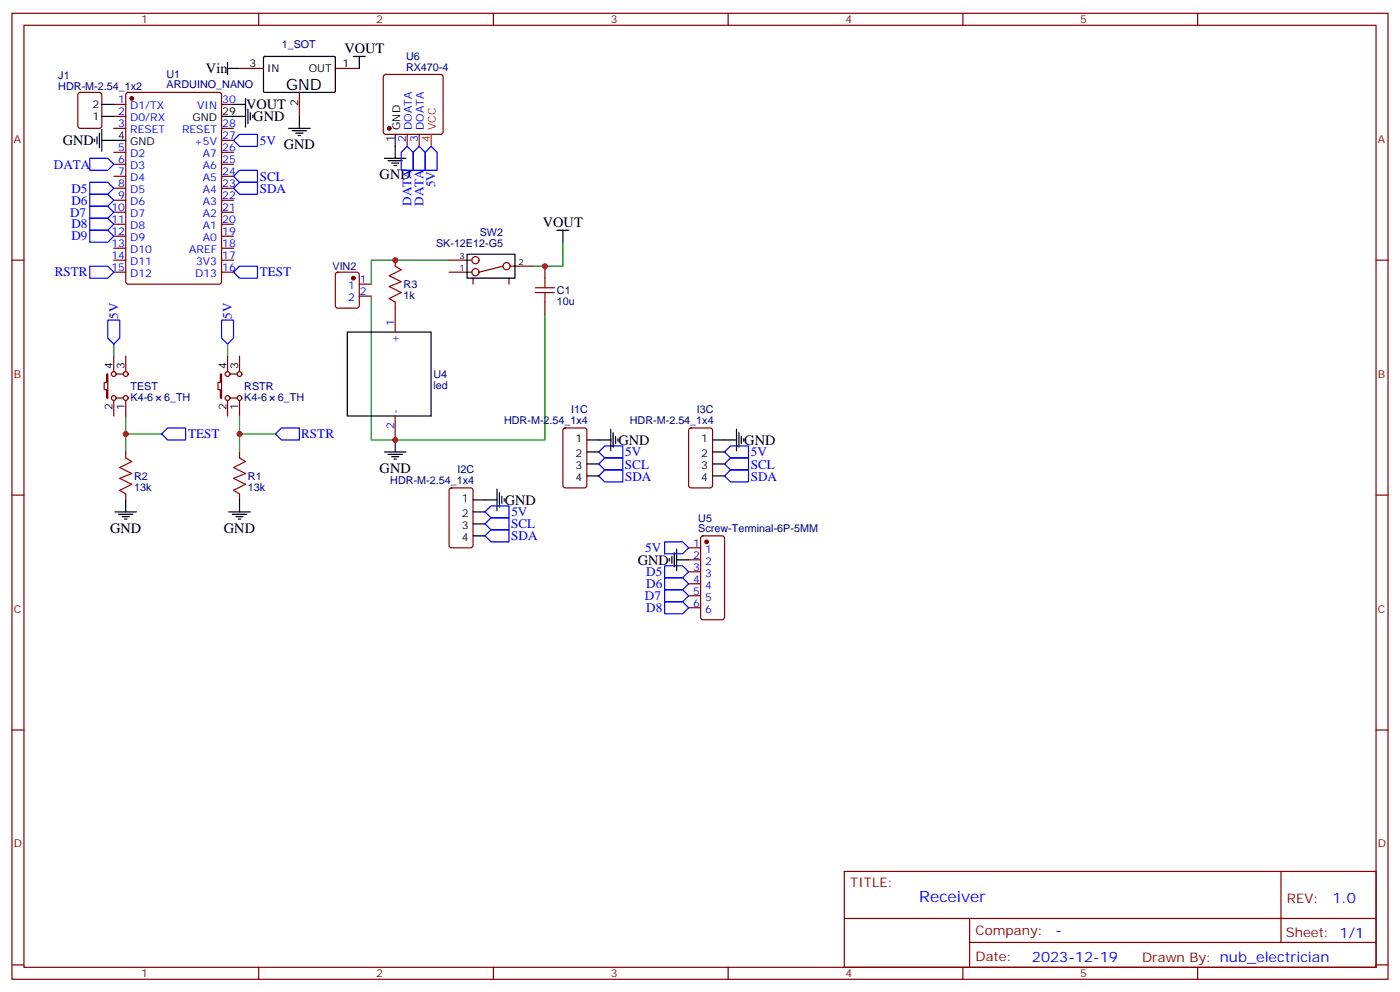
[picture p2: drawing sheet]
<svg xmlns="http://www.w3.org/2000/svg" width="412mm" height="292mm" viewBox="0 0 412 292" stroke-linecap="round" stroke-linejoin="round" font-family="sans-serif">
<g fill="none" stroke="#870000" stroke-width=".35">
<path d="M3.5 3.9h405.4v284.4h-405.4zM7.1 7.4h398.2v277.3h-398.2zM76.2 3.9v3.5M145.3 3.9v3.5M214.5 3.9v3.5M283.6 3.9v3.5M352.8 3.9v3.5M23.2 27.4l.4-.2h5.7l.6 .4 .1 9.5-.5 .6-5.9 .1-.6-.5-.1-9.4zM33.5 30.7h3.5M33.5 34.3h3.5M33.5 37.8h3.5M37.3 27.4l.4-.2h26.9l.6 .4 .1 55.3-.5 .7h-27.1l-.6-.4-.1-55.3z"/>
<path d="M65.3 30.7h3.5M65.3 37.8h3.5M70.6 20.1h7M88.2 27.2v7.1M98.8 20.1h7M113.1 22.1l.5-.2h16.2l.5 .2 .2 .5v16.2l-.2 .5-.5 .2h-16.2l-.5-.2-.2-.5v-16.2zM119.9 39.5v3.6M123.5 39.5v3.6M33.5 44.8h3.5M33.5 48.4h3.5M33.5 51.9h3.5M33.5 55.4h3.5"/>
<path d="M33.5 58.9h3.5M65.3 44.8h3.5M65.3 48.4h3.5M65.3 51.9h3.5M65.3 55.4h3.5M65.3 58.9h3.5M65.3 41.3h3.5M3.5 76.6h3.6M33.5 76.6h3.5M33.5 62.5h3.5M33.5 66h3.5M33.5 69.5h3.5"/>
<path d="M33.5 73.1h3.5M65.3 76.6h3.5M65.3 62.5h3.5M65.3 66h3.5M65.3 69.5h3.5M65.3 73.1h3.5M116.4 76.6v1.8M132.3 76.6h6.7M148.2 78.4l-7.1 1.7M150.3 78.4h6.7M160.5 78.4v3.5M405.3 76.6h3.6"/>
<path d="M33.5 80.1h3.5M65.3 80.1h3.5M99 80.3l.5-.2h5.6l.7 .4v9.5l-.4 .6-5.9 .1-.7-.5v-9.4zM105.8 83.6h3.6M105.8 87.2h3.6M116.4 88.9v8.9M132.3 80.1h6.7M139.3 81.9v1.7M149.9 81.9v1.7M160.5 88.9v3.6M31.4 110.1h.3v7.1h-.3v-2.5h-.7v-2.1h.7zM33.5 104.8v4.6"/>
<path d="M33.5 117.9v4.5M34.2 110.1h2.1M34.2 117.2h2.1M37 104.8v4.6M37 117.9v4.5M64.9 110.1h.4v7.1h-.4v-2.5h-.7v-2.1h.7zM67 104.8v4.6M67 117.9v4.5M67.7 110.1h2.1M67.7 117.2h2.1M70.6 104.8v4.6M70.6 117.9v4.5"/>
<path d="M37 133v1.8M70.6 133v1.8M116.4 122.4v7.1M166 126.2l.5-.2h5.7l.6 .4 .1 16.5-.5 .7h-5.9l-.6-.4-.1-16.5zM203.1 126.2l.5-.2h5.6l.6 .4 .1 16.5-.5 .7h-5.8l-.7-.4-.1-16.5zM3.5 145.7h3.6M37 145.4v1.7M70.6 145.4v1.7M132.5 143.8l.5-.2h5.6l.7 .4v16.5l-.4 .7-5.9 .1-.7-.5v-16.5zM206.6 157.9l.5-.2h5.6l.7 .5v23.5l-.4 .7h-5.9l-.7-.4v-23.6zM405.3 145.7h3.6M202.8 161.3h3.6"/>
<path d="M202.8 164.8h3.6M202.8 168.3h3.6M202.8 171.8h3.6M202.8 175.4h3.6M202.8 178.9h3.6M3.5 214.9h3.6M405.3 214.9h3.6M248.7 256.5h156.6v28.2h-156.6zM377.3 256.5v20.9M248.7 270.4h156.5M285.6 277.4h119.6M285.6 270.4v14.1"/>
<path d="M3.5 284h3.6M76.2 284.7v3.6M145.3 284.7v3.6M214.5 284.7v3.6M283.6 284.7v3.6M352.8 284.7v3.6M405.3 284h3.6"/>
<circle cx="140.1" cy="76.6" r="1.06"/>
<circle cx="149.2" cy="78.4" r="1.06"/>
<circle cx="140.1" cy="80.1" r="1.06"/>
<circle cx="33.5" cy="117.2" r=".71"/>
<circle cx="33.5" cy="110.1" r=".71"/>
<circle cx="37" cy="117.2" r=".71"/>
<circle cx="37" cy="110.1" r=".71"/>
<circle cx="67" cy="117.2" r=".71"/>
<circle cx="67" cy="110.1" r=".71"/>
<circle cx="70.6" cy="117.2" r=".71"/>
<circle cx="70.6" cy="110.1" r=".71"/>
</g>
<g fill="#870000" stroke="#870000" stroke-width=".35">
<circle cx="38.8" cy="29" r=".53"/>
<circle cx="104.1" cy="81.9" r=".53"/>
<circle cx="208.1" cy="159.5" r=".53"/>
<circle cx="114.7" cy="37.8" r=".53"/>
</g>
<g fill="none" stroke="#000" stroke-width=".35">
<path d="M67 18.4v3.5M77.7 16.8l.3-.2 20.6 .1 .2 .3-.1 10-.3 .2-20.6-.1-.2-.3zM104.1 16.6h3.5M105.8 16.6v3.5M29.3 39.2v4.2M30 34.3h3.5M30 38.1v6.4M30 30.7h3.5M65.3 34.3h7M67 20.1h3.6M68.8 30.7h3.5M72.3 29v8.4"/>
<path d="M73 32.1v4.3M73.7 33.2v2.1M74.4 33.9v.7M85 37.8h6.4M86.1 38.5h4.2M87.1 39.2h2.2M87.8 39.9h.7M88.2 34.3v3.5M116.4 39.5v7.1M27.9 41v.7M28.6 40.3v2.1M30 41.3h7"/>
<path d="M113.2 46.6h6.4M114.3 47.3h4.2M115.4 48h2.1M116.1 48.7h.7M137.6 74.8h14.1v7.1h-14.1zM164 67.8h3.6M165.8 67.8v3.5M102.3 97.8h24.7v24.6h-24.7zM113.2 133h6.4M114.3 133.7h4.2M115.4 134.4h2.1M116.1 135.1h.7"/>
<path d="M116.4 129.5v3.5M172.9 133h3.5M172.9 129.5h7M172.9 136.6h3.5M179.9 126.3v6.4M180.6 127.4v4.2M181.3 128.4v2.2M182 129.2v.7M209.9 133h3.5M209.9 129.5h7.1M209.9 136.6h3.5M217 126.3v6.4"/>
<path d="M217.7 127.4v4.2M218.4 128.4v2.2M219.1 129.2v.7M33.9 150.7h6.3M34.9 151.4h4.3M36 152.1h2.1M36.7 152.8h.7M37 147.1v3.6M67.4 150.7h6.3M68.4 151.4h4.3M69.5 152.1h2.1M70.2 152.8h.7"/>
<path d="M70.6 147.1v3.6M139.3 150.7h3.6M139.3 147.1h7.1M139.3 154.2h3.6M139.3 157.7h3.6M146.4 144v6.3M147.1 145v4.3M147.8 146.1v2.1M148.5 146.8v.7M172.9 140.1h3.5M209.9 140.1h3.5M197.2 164.4v.7"/>
<path d="M197.9 163.7v2.1M198.6 162.7v4.2M199.3 164.8h3.5M199.3 161.6v6.4"/>
</g>
<g fill="none" stroke="#00f" stroke-width=".35">
<path d="M26.5 53.7h5.2l1.8 1.7-1.8 1.8h-5.2zM26.5 57.2h5.2l1.8 1.7-1.8 1.8h-5.2zM26.5 46.6h5.2l1.8 1.8-1.8 1.7h-5.2zM68.8 41.3l1.8-1.8h5.2v3.6h-5.2zM68.8 55.4l1.8-1.7h5.2v3.5h-5.2zM70.6 50.1h5.2v3.6h-5.2l-1.8-1.8zM118.2 44.8l1.7-1.7 1.8 1.7v5.3h-3.5zM121.7 44.8l1.8-1.7 1.7 1.7v5.3h-3.5zM127 43.1l1.8 1.7v5.3h-3.6v-5.3zM26.5 60.7h5.2l1.8 1.8-1.8 1.7h-5.2zM26.5 64.2h5.2l1.8 1.8-1.8 1.8h-5.2zM26.5 67.8h5.2l1.8 1.7-1.8 1.8h-5.2z"/>
<path d="M26.5 78.4h5.2l1.8 1.7-1.8 1.8h-5.2zM31.7 94.2h3.6v5.3l-1.8 1.8-1.8-1.8zM65.3 94.2h3.5v5.3l-1.8 1.8-1.7-1.8zM68.8 80.1l1.8-1.7h5.2v3.5h-5.2zM49.4 126h5.3v3.5h-5.3l-1.8-1.8zM82.9 126h5.3v3.5h-5.3l-1.8-1.8zM176.4 133l1.8-1.7h5.2v3.5h-5.2zM176.4 136.6l1.8-1.8h5.2v3.5h-5.2zM213.4 133l1.8-1.7h5.3v3.5h-5.3zM213.4 136.6l1.8-1.8h5.3v3.5h-5.3zM142.9 154.2l1.7-1.8h5.3v3.6h-5.3zM142.9 157.7l1.7-1.7h5.3v3.5h-5.3z"/>
<path d="M142.9 150.7l1.7-1.8h5.3v3.5h-5.3zM176.4 140.1l1.8-1.8h5.2v3.6h-5.2zM195.8 159.5h5.3l1.7 1.8-1.7 1.7h-5.3zM213.4 140.1l1.8-1.8h5.3v3.6h-5.3zM195.8 166.5h5.3l1.7 1.8-1.7 1.8h-5.3zM195.8 170.1h5.3l1.7 1.7-1.7 1.8h-5.3zM195.8 173.6h5.3l1.7 1.8-1.7 1.7h-5.3zM195.8 177.1h5.3l1.7 1.8-1.7 1.8h-5.3z"/>
</g>
<path d="M132.3 76.6h-22.9v7M165.8 71.3v7.1h-8.8M109.4 87.2v42.3h51.1v-37M33.5 101.3v3.5M67 101.3v3.5M37 122.4v5.3h10.6M37 127.7v5.3M70.6 122.4v5.3h10.5M70.6 127.7v5.3" fill="none" stroke="#008700" stroke-width=".35"/>
<path d="M116.4 78.4l1.8 1-3.5 1.8 3.5 1.7-3.5 1.4 3.5 1.8-3.5 1.8 1.7 1M157.7 86.1h5.6M157.7 84.7h5.6M160.5 81.9v2.8M160.5 86.1v2.8M37 134.8l1.8 1.1-3.5 1.7 3.5 1.8-3.5 1.4 3.5 1.8-3.5 1.7 1.7 1.1M70.6 134.8l1.7 1.1-3.5 1.7 3.5 1.8-3.5 1.4 3.5 1.8-3.5 1.7 1.8 1.1" fill="none" stroke="#a10000" stroke-width=".35"/>
<path d="M127 39.5v3.6" fill="none" stroke="#f00" stroke-width=".35"/>
<g fill="#c00">
<circle cx="70.6" cy="127.7" r=".88"/>
<circle cx="37" cy="127.7" r=".88"/>
<circle cx="160.5" cy="78.4" r=".88"/>
<circle cx="116.4" cy="76.6" r=".88"/>
<circle cx="116.4" cy="129.5" r=".88"/>
</g>
<text font-size="4.6" x="84.3" y="26.5">GND</text>
<text font-size="4.6" fill="#00f" x="270.8" y="265.5">Receiver</text>
<g font-size="4.2">
<text x="101.5" y="15.5">VOUT</text>
<text x="60.7" y="21.6">Vin</text>
<text x="72.5" y="32.1">VOUT</text>
<text x="74.6" y="35.7">GND</text>
<text x="18.5" y="42.7">GND</text>
<text x="83.6" y="43.8">GND</text>
<text x="111.8" y="52.7">GND</text>
<text x="159.9" y="66.7">VOUT</text>
<text x="182.2" y="130.9">GND</text>
<text x="219.3" y="130.9">GND</text>
<text x="111.8" y="139.1">GND</text>
<text x="148.7" y="148.6">GND</text>
<text x="32.5" y="156.8">GND</text>
<text x="66" y="156.8">GND</text>
<text x="187.9" y="166.2">GND</text>
</g>
<g font-size="4.2" fill="#00f">
<text x="392.5" y="265.8">1.0</text>
<text x="310.9" y="275.3">-</text>
<text x="304" y="283.1">2023-12-19</text>
</g>
<g font-size="3.9" fill="#00f">
<text x="76.6" y="42.6">5V</text>
<text x="15.9" y="49.6">DATA</text>
<text x="76.5" y="53.3">SCL</text>
<text x="21" y="56.7">D5</text>
<text x="76.5" y="56.8">SDA</text>
<text x="128.2" y="55.2" transform="rotate(-90 128.2 55.2)">5V</text>
<text x="20.6" y="63.7">D7</text>
<text x="21" y="60.2">D6</text>
<text x="121.2" y="60.6" transform="rotate(-90 121.2 60.6)">DATA</text>
<text x="124.7" y="60.6" transform="rotate(-90 124.7 60.6)">DATA</text>
<text x="21" y="67.3">D8</text>
<text x="21" y="70.8">D9</text>
<text x="16.1" y="81.4">RSTR</text>
<text x="76.6" y="81.3">TEST</text>
<text x="34.8" y="93.8" transform="rotate(-90 34.8 93.8)">5V</text>
<text x="68.3" y="93.8" transform="rotate(-90 68.3 93.8)">5V</text>
<text x="55.4" y="128.9">TEST</text>
<text x="88.7" y="129">RSTR</text>
<text x="184.1" y="137.9">SCL</text>
<text x="184.1" y="134.3">5V</text>
<text x="221.1" y="137.9">SCL</text>
<text x="221.2" y="134.3">5V</text>
<text x="184.1" y="141.4">SDA</text>
<text x="221.2" y="141.4">SDA</text>
<text x="150.6" y="155.6">SCL</text>
<text x="150.6" y="151.9">5V</text>
<text x="150.6" y="159.1">SDA</text>
<text x="190.1" y="162.4">5V</text>
<text x="190.4" y="169.6">D5</text>
<text x="190.4" y="173.1">D6</text>
<text x="190" y="176.7">D7</text>
<text x="190.4" y="180.2">D8</text>
</g>
<g font-size="3.9" fill="#800">
<text x="250.5" y="261.1">TITLE:</text>
<text x="379.1" y="265.8">REV:</text>
<text x="287.4" y="275.3">Company:</text>
<text x="378.7" y="275.9">Sheet: 1/1</text>
<text x="287.4" y="283">Date:</text>
<text x="336.4" y="283.1">Drawn By: nub_electrician</text>
</g>
<g font-size="3.2" fill="#800">
<text x="41.6" y="6.9">1</text>
<text x="110.8" y="6.9">2</text>
<text x="179.9" y="6.9">3</text>
<text x="249.1" y="6.9">4</text>
<text x="318.2" y="6.9">5</text>
<text x="4.1" y="42">A</text>
<text x="405.9" y="42">A</text>
<text x="4.1" y="111.2">B</text>
<text x="405.9" y="111.2">B</text>
<text x="4.1" y="180.3">C</text>
<text x="405.9" y="180.3">C</text>
<text x="4.1" y="249.4">D</text>
<text x="405.9" y="249.4">D</text>
<text x="41.6" y="287.7">1</text>
<text x="110.8" y="287.7">2</text>
<text x="179.9" y="287.7">3</text>
<text x="249.1" y="287.7">4</text>
<text x="318.2" y="287.7">5</text>
</g>
<g font-size="3.2" fill="#000080">
<text x="83" y="14.2">1_SOT</text>
<text x="119.6" y="17.6">U6</text>
<text x="17.2" y="23.4">J1</text>
<text x="49.1" y="22.9">U1</text>
<text x="119.6" y="20.8">RX470-4</text>
<text x="17.2" y="26.6">HDR-M-2.54_1x2</text>
<text x="49.1" y="25.9">ARDUINO_NANO</text>
<text x="141.3" y="69.4">SW2</text>
<text x="128.4" y="72.6">SK-12E12-G5</text>
<text x="97.9" y="79.5">VIN2</text>
<text x="118.9" y="88">1k</text>
<text x="118.9" y="84.8">R3</text>
<text x="164" y="89.7">10u</text>
<text x="164" y="86.6">C1</text>
<text x="127.7" y="111.2">U4</text>
<text x="38.5" y="117.9">K4-6</text>
<text x="38.5" y="114.8">TEST</text>
<text x="48.3" y="117.9">6_TH</text>
<text x="72" y="117.9">K4-6</text>
<text x="72" y="114.8">RSTR</text>
<text x="81.8" y="117.9">6_TH</text>
<text x="127.7" y="114.4">led</text>
<text x="148.5" y="124.9">HDR-M-2.54_1x4</text>
<text x="168.3" y="121.7">I1C</text>
<text x="185.5" y="124.9">HDR-M-2.54_1x4</text>
<text x="205.3" y="121.7">I3C</text>
<text x="39.5" y="141.2">R2</text>
<text x="73" y="141.2">R1</text>
<text x="115" y="142.6">HDR-M-2.54_1x4</text>
<text x="134.7" y="139.3">I2C</text>
<text x="39.5" y="144.4">13k</text>
<text x="73" y="144.4">13k</text>
<text x="205.7" y="153.5">U5</text>
<text x="205.7" y="156.6">Screw-Terminal-6P-5MM</text>
</g>
<g font-size="3.2">
<text x="73.5" y="19.8">3</text>
<text x="78.7" y="21.2">IN</text>
<text x="90.9" y="21.2">OUT</text>
<text x="100.9" y="19.8">1</text>
<text x="27.3" y="35.3">1</text>
<text x="27.3" y="31.8">2</text>
<text x="56.7" y="35.7">GND</text>
<text x="65.4" y="33.9">29</text>
<text x="87.8" y="31.3" transform="rotate(-90 87.8 31.3)">2</text>
<text x="34.8" y="41">4</text>
<text x="116.1" y="41.7" transform="rotate(-90 116.1 41.7)">1</text>
<text x="117.8" y="38.2" transform="rotate(-90 117.8 38.2)">GND</text>
<text x="38.3" y="42.7">GND</text>
<text x="33.2" y="108.7" transform="rotate(-90 33.2 108.7)">4</text>
<text x="36.7" y="108.7" transform="rotate(-90 36.7 108.7)">3</text>
<text x="66.7" y="108.7" transform="rotate(-90 66.7 108.7)">4</text>
<text x="70.2" y="108.7" transform="rotate(-90 70.2 108.7)">3</text>
<text x="33.2" y="120.6" transform="rotate(-90 33.2 120.6)">2</text>
<text x="36.7" y="120.6" transform="rotate(-90 36.7 120.6)">1</text>
<text x="66.7" y="120.6" transform="rotate(-90 66.7 120.6)">2</text>
<text x="70.2" y="120.6" transform="rotate(-90 70.2 120.6)">1</text>
<text x="169.5" y="130.2">1</text>
<text x="206.6" y="130.2">1</text>
<text x="169.5" y="134.4">2</text>
<text x="169.5" y="138">3</text>
<text x="206.6" y="134.4">2</text>
<text x="206.6" y="138">3</text>
<text x="169.5" y="141.5">4</text>
<text x="206.6" y="141.5">4</text>
<text x="136" y="147.8">1</text>
<text x="136" y="152.1">2</text>
<text x="136" y="155.6">3</text>
<text x="136" y="159.1">4</text>
</g>
<g font-size="3.2" fill="#00f">
<text x="34.8" y="30.4">1</text>
<text x="34.8" y="33.9">2</text>
<text x="38.3" y="32.1">D1/TX</text>
<text x="38.3" y="35.7">D0/RX</text>
<text x="58.1" y="32.1">VIN</text>
<text x="65.4" y="30.4">30</text>
<text x="34.8" y="37.4">3</text>
<text x="38.3" y="39.2">RESET</text>
<text x="53.6" y="39.2">RESET</text>
<text x="65.4" y="41">27</text>
<text x="65.4" y="37.4">28</text>
<text x="119.6" y="41.7" transform="rotate(-90 119.6 41.7)">2</text>
<text x="121.4" y="38.2" transform="rotate(-90 121.4 38.2)">DOATA</text>
<text x="123.1" y="41.7" transform="rotate(-90 123.1 41.7)">3</text>
<text x="124.9" y="38.2" transform="rotate(-90 124.9 38.2)">DOATA</text>
<text x="34.8" y="44.5">5</text>
<text x="38.3" y="46.2">D2</text>
<text x="57.2" y="42.7">+5V</text>
<text x="59.8" y="46.2">A7</text>
<text x="65.4" y="44.5">26</text>
<text x="34.8" y="48">6</text>
<text x="34.8" y="51.5">7</text>
<text x="38.3" y="49.8">D3</text>
<text x="38.3" y="53.3">D4</text>
<text x="59.8" y="53.3">A5</text>
<text x="59.8" y="49.8">A6</text>
<text x="65.4" y="51.5">24</text>
<text x="65.4" y="48">25</text>
<text x="34.8" y="55.1">8</text>
<text x="34.8" y="58.6">9</text>
<text x="38.3" y="56.8">D5</text>
<text x="59.8" y="56.8">A4</text>
<text x="65.4" y="58.6">22</text>
<text x="65.4" y="55.1">23</text>
<text x="32.8" y="62.1">10</text>
<text x="32.8" y="65.7">11</text>
<text x="38.3" y="60.4">D6</text>
<text x="38.3" y="63.9">D7</text>
<text x="59.8" y="63.9">A2</text>
<text x="59.8" y="60.4">A3</text>
<text x="65.4" y="65.7">20</text>
<text x="65.4" y="62.1">21</text>
<text x="32.8" y="69.2">12</text>
<text x="38.3" y="67.4">D8</text>
<text x="38.3" y="70.9">D9</text>
<text x="59.8" y="70.9">A0</text>
<text x="59.8" y="67.4">A1</text>
<text x="65.4" y="69.2">19</text>
<text x="32.8" y="72.7">13</text>
<text x="32.8" y="76.2">14</text>
<text x="38.3" y="74.5">D10</text>
<text x="38.3" y="78">D11</text>
<text x="55.8" y="74.5">AREF</text>
<text x="57.8" y="78">3V3</text>
<text x="65.4" y="76.2">17</text>
<text x="65.4" y="72.7">18</text>
<text x="32.8" y="79.8">15</text>
<text x="38.3" y="81.5">D12</text>
<text x="57.5" y="81.5">D13</text>
<text x="65.4" y="79.8">16</text>
<text x="106" y="83.3">1</text>
<text x="102.5" y="85.1">1</text>
<text x="102.5" y="88.6">2</text>
<text x="106" y="86.8">2</text>
<text x="116.1" y="96" transform="rotate(-90 116.1 96)">1</text>
<text x="117.5" y="101.1" transform="rotate(-90 117.5 101.1)">+</text>
<text x="117.5" y="121.7" transform="rotate(-90 117.5 121.7)">-</text>
<text x="116.1" y="126.2" transform="rotate(-90 116.1 126.2)">2</text>
<text x="204.2" y="160.9">1</text>
<text x="204.2" y="164.4">2</text>
<text x="204.2" y="168">3</text>
<text x="207.7" y="162.7">1</text>
<text x="207.7" y="166.2">2</text>
<text x="204.2" y="171.5">4</text>
<text x="207.7" y="169.7">3</text>
<text x="207.7" y="173.2">4</text>
<text x="204.2" y="175">5</text>
<text x="204.2" y="178.5">6</text>
<text x="207.7" y="176.8">5</text>
<text x="207.7" y="180.3">6</text>
</g>
<g font-size="3.2" fill="#f00">
<text x="126.6" y="41.7" transform="rotate(-90 126.6 41.7)">4</text>
<text x="128.4" y="38.2" transform="rotate(-90 128.4 38.2)">VCC</text>
</g>
<g font-size="2.5">
<text x="135.3" y="76.2">3</text>
<text x="152.8" y="78">2</text>
<text x="135.3" y="79.8">1</text>
</g>
</svg>
